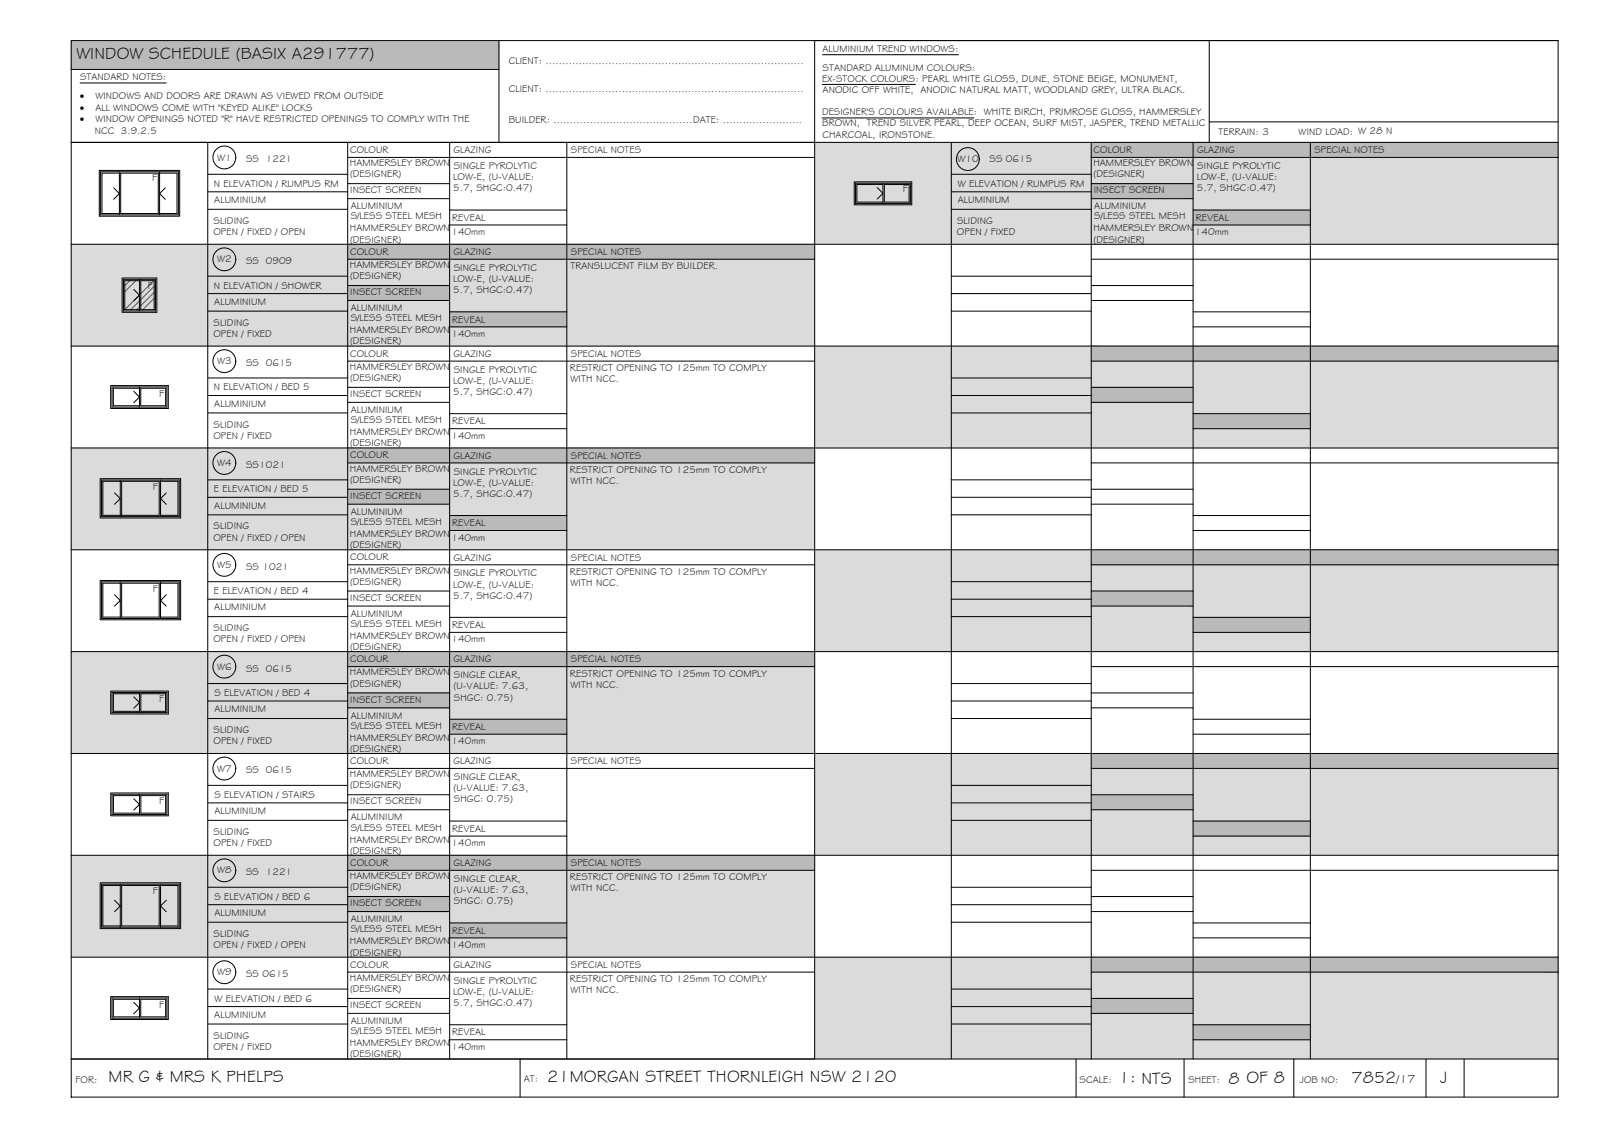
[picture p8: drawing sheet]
<svg xmlns="http://www.w3.org/2000/svg" width="420mm" height="297mm" viewBox="0 0 420 297" stroke-linecap="round" stroke-linejoin="round" font-family="sans-serif">
<!-- layer: WINDOW SCHEDULE HATCH -->
<g fill="#dbdbdb" stroke="#dbdbdb" stroke-width=".26">
<path d="M213.7 37.3l195 26.7v-26.7zM213.7 37.3l195 26.7h-195z"/>
<path d="M18.7 64l195 26.7v-26.7zM18.7 64l195 26.7h-195z"/>
<path d="M213.7 90.7l195 26.7v-26.7zM213.7 90.7l195 26.7h-195z"/>
<path d="M18.7 117.4l195 26.7v-26.7zM18.7 117.4l195 26.7h-195z"/>
<path d="M213.7 144.1l195 26.7v-26.7zM213.7 144.1l195 26.7h-195z"/>
<path d="M18.7 170.8l195 26.7v-26.7zM18.7 170.8l195 26.7h-195z"/>
<path d="M213.7 197.5l195 26.7v-26.7zM213.7 197.5l195 26.7h-195z"/>
<path d="M18.7 224.2l195 26.7v-26.7zM18.7 224.2l195 26.7h-195z"/>
<path d="M213.7 250.9l195 26.7v-26.7zM213.7 250.9l195 26.7h-195z"/>
</g>
<g fill="#bababa" stroke="#bababa" stroke-width=".26">
<path d="M18.7 10.6l112.2 7.6v-7.6zM18.7 10.6l112.2 7.6h-112.2z"/>
<path d="M286.2 37.3l122.5 4v-4zM286.2 37.3l122.5 4h-122.5z"/>
<path d="M286.2 48.1l26.7 4v-4zM286.2 48.1l26.7 4h-26.7z"/>
<path d="M312.9 55.1l30.8 3.9v-3.9zM312.9 55.1l30.8 3.9h-30.8z"/>
<path d="M91.2 64l122.5 4v-4zM91.2 64l122.5 4h-122.5z"/>
<path d="M91.2 74.9l26.7 3.9v-3.9zM91.2 74.9l26.7 3.9h-26.7z"/>
<path d="M117.9 81.8l30.8 3.9v-3.9zM117.9 81.8l30.8 3.9h-30.8z"/>
<path d="M286.2 90.7l122.5 4v-4zM286.2 90.7l122.5 4h-122.5z"/>
<path d="M286.2 101.6l26.7 3.9v-3.9zM286.2 101.6l26.7 3.9h-26.7z"/>
<path d="M312.9 108.5l30.8 3.9v-3.9zM312.9 108.5l30.8 3.9h-30.8z"/>
<path d="M91.2 117.4l122.5 4v-4zM91.2 117.4l122.5 4h-122.5z"/>
<path d="M91.2 128.3l26.7 3.9v-3.9zM91.2 128.3l26.7 3.9h-26.7z"/>
<path d="M117.9 135.2l30.8 3.9v-3.9zM117.9 135.2l30.8 3.9h-30.8z"/>
<path d="M286.2 144.1l122.5 4v-4zM286.2 144.1l122.5 4h-122.5z"/>
<path d="M286.2 155l26.7 3.9v-3.9zM286.2 155l26.7 3.9h-26.7z"/>
<path d="M312.9 161.9l30.8 3.9v-3.9zM312.9 161.9l30.8 3.9h-30.8z"/>
<path d="M91.2 170.8l122.5 4v-4zM91.2 170.8l122.5 4h-122.5z"/>
<path d="M91.2 181.6l26.7 4v-4zM91.2 181.6l26.7 4h-26.7z"/>
<path d="M117.9 188.6l30.8 3.9v-3.9zM117.9 188.6l30.8 3.9h-30.8z"/>
<path d="M286.2 197.5l122.5 4v-4zM286.2 197.5l122.5 4h-122.5z"/>
<path d="M286.2 208.4l26.7 3.9v-3.9zM286.2 208.4l26.7 3.9h-26.7z"/>
<path d="M312.9 215.3l30.8 3.9v-3.9zM312.9 215.3l30.8 3.9h-30.8z"/>
<path d="M91.2 224.2l122.5 4v-4zM91.2 224.2l122.5 4h-122.5z"/>
<path d="M91.2 235l26.7 4v-4zM91.2 235l26.7 4h-26.7z"/>
<path d="M117.9 242l30.8 3.9v-3.9zM117.9 242l30.8 3.9h-30.8z"/>
<path d="M286.2 250.9l122.5 4v-4zM286.2 250.9l122.5 4h-122.5z"/>
<path d="M286.2 261.8l26.7 3.9v-3.9zM286.2 261.8l26.7 3.9h-26.7z"/>
<path d="M312.9 268.7l30.8 3.9v-3.9zM312.9 268.7l30.8 3.9h-30.8z"/>
</g>
<!-- layer: BORDER -->
<g fill="none" stroke="#000" stroke-width=".26">
<path d="M18.7 10.6h390v277h-390zM18.7 18.2h112.2M130.9 10.6v26.7M317.1 10.6v26.7M408.7 10.6h-195v267M18.7 37.3h390M54.5 37.3v240.3M91.2 37.3v240.3M117.9 37.3v240.3M148.7 37.3v240.3M249.5 37.3v240.3M286.2 37.3v240.3"/>
<path d="M312.9 37.3v240.3M317.1 32h91.6M343.7 37.3v240.3M54.5 45.7h36.7M54.5 50.3h36.7M54.5 54.9h36.7M91.2 41.3h122.5M91.2 48.1h26.7M91.2 52.1h26.7M117.9 55.1h30.8M117.9 59h30.8M249.5 45.7h36.7"/>
<path d="M249.5 50.3h36.7M249.5 54.9h36.7M286.2 41.3h122.5M286.2 48.1h26.7M286.2 52.1h26.7M312.9 55.1h30.8M312.9 59h30.8M18.7 64h390M54.5 72.4h36.7M54.5 77h36.7M91.2 68h122.5M91.2 74.9h26.7"/>
<path d="M91.2 78.8h26.7M249.5 72.4h36.7M249.5 77h36.7M286.2 68h122.5M286.2 74.9h26.7M286.2 78.8h26.7M18.7 90.7h390M54.5 81.6h36.7M54.5 99.1h36.7M91.2 94.7h122.5M117.9 81.8h30.8M117.9 85.7h30.8"/>
<path d="M249.5 81.6h36.7M249.5 99.1h36.7M286.2 94.7h122.5M312.9 81.8h30.8M312.9 85.7h30.8M18.7 117.4h390M54.5 103.7h36.7M54.5 108.3h36.7M91.2 101.6h26.7M91.2 105.5h26.7M117.9 108.5h30.8M117.9 112.4h30.8"/>
<path d="M249.5 103.7h36.7M249.5 108.3h36.7M286.2 101.6h26.7M286.2 105.5h26.7M312.9 108.5h30.8M312.9 112.4h30.8M54.5 125.8h36.7M54.5 130.4h36.7M54.5 135h36.7M91.2 121.4h122.5M91.2 128.3h26.7M91.2 132.2h26.7"/>
<path d="M117.9 135.2h30.8M117.9 139.1h30.8M249.5 125.8h36.7M249.5 130.4h36.7M249.5 135h36.7M286.2 121.4h122.5M286.2 128.3h26.7M286.2 132.2h26.7M312.9 135.2h30.8M312.9 139.1h30.8M18.7 144.1h390M54.5 152.5h36.7"/>
<path d="M54.5 157.1h36.7M91.2 148.1h122.5M91.2 155h26.7M91.2 158.9h26.7M249.5 152.5h36.7M249.5 157.1h36.7M286.2 148.1h122.5M286.2 155h26.7M286.2 158.9h26.7M18.7 170.8h390M54.5 161.7h36.7M54.5 179.2h36.7"/>
<path d="M91.2 174.8h122.5M117.9 161.9h30.8M117.9 165.8h30.8M249.5 161.7h36.7M249.5 179.2h36.7M286.2 174.8h122.5M312.9 161.9h30.8M312.9 165.8h30.8M18.7 197.5h390M54.5 183.8h36.7M54.5 188.4h36.7M91.2 181.7h26.7"/>
<path d="M91.2 185.6h26.7M117.9 188.6h30.8M117.9 192.5h30.8M249.5 183.8h36.7M249.5 188.4h36.7M286.2 181.7h26.7M286.2 185.6h26.7M312.9 188.6h30.8M312.9 192.5h30.8M54.5 205.9h36.7M54.5 210.5h36.7M54.5 215.1h36.7"/>
<path d="M91.2 201.5h122.5M91.2 208.4h26.7M91.2 212.3h26.7M117.9 215.3h30.8M117.9 219.2h30.8M249.5 205.9h36.7M249.5 210.5h36.7M249.5 215.1h36.7M286.2 201.5h122.5M286.2 208.4h26.7M286.2 212.3h26.7M312.9 215.3h30.8"/>
<path d="M312.9 219.2h30.8M18.7 224.2h390M54.5 232.6h36.7M54.5 237.2h36.7M91.2 228.2h122.5M91.2 235h26.7M91.2 239h26.7M249.5 232.6h36.7M249.5 237.2h36.7M286.2 228.2h122.5M286.2 235h26.7M286.2 239h26.7"/>
<path d="M18.7 250.9h390M54.5 241.8h36.7M54.5 259.3h36.7M91.2 254.9h122.5M117.9 242h30.8M117.9 245.9h30.8M249.5 241.8h36.7M249.5 259.3h36.7M286.2 254.9h122.5M312.9 242h30.8M312.9 245.9h30.8M18.7 277.6h390"/>
<path d="M54.5 263.9h36.7M54.5 268.5h36.7M91.2 261.8h26.7M91.2 265.7h26.7M117.9 268.7h30.8M117.9 272.6h30.8M136.4 277.6v10M249.5 263.9h36.7M249.5 268.5h36.7M282.2 277.6v10M286.2 261.8h26.7M286.2 265.7h26.7"/>
<path d="M310.5 277.6v10M312.9 268.7h30.8M312.9 272.6h30.8M339.3 277.6v10M374 277.6v10M384 277.6v10"/>
</g>
<!-- layer: TEXT -->
<path d="M215.7 14.3h35.7M21 21.8h22.6M215.6 30.9h39.8M215.6 22.1h24.5" fill="none" stroke="#000" stroke-width=".26"/>
<!-- layer: HATCH -->
<path d="M34 73.6l-1.3 1.3M35.6 73.6l-2.9 2.9M36.6 77.3l-3.9 3.9M36.6 78.9l-2.3 2.3M40.3 73.6l-3.4 3.4M40.4 75l-3.5 3.6M40.4 76.6l-3.5 3.5M40.4 78.2l-2.9 3M36.6 80.5l-.7 .7" fill="none" stroke="#545454" stroke-width=".26"/>
<!-- layer: WINDOWS -->
<g fill="none" stroke="#000" stroke-width=".26">
<path d="M26.4 45h20.4v11.3h-20.4zM29.8 49.2l1.5 1.6-1.5 1.5M31.3 45.4h-4.6v10.6h4.6M31.3 45v11.3M31.7 45.4h9.8v10.6h-9.8zM41.9 45.4h4.5v10.6h-4.5M41.9 45v11.3M43.4 49.2l-1.5 1.6 1.5 1.5M224.4 48h14.4v5.3h-14.4zM230.1 49.2l1.5 1.5-1.5 1.5M231.6 48.4h-6.9v4.6h6.9M231.6 48v5.3"/>
<path d="M231.9 48.4h6.5v4.6h-6.5zM32.4 73.2h8.4v8.3h-8.4zM35.1 75.9l1.5 1.5-1.5 1.5M36.6 73.6h-3.9v7.6h3.9M36.6 73.2v8.3M36.9 73.6h3.5v7.6h-3.5zM29.4 101.4h14.4v5.3h-14.4zM35.1 102.6l1.5 1.5-1.5 1.5M36.6 101.4v5.3M36.6 101.8h-6.9v4.6h6.9M36.9 101.8h6.5v4.6h-6.5zM26.6 125.8h20.4v9.6h-20.4z"/>
<path d="M30 129.2l1.5 1.5-1.5 1.5M31.5 126.2h-4.5v8.9h4.5M31.5 125.8v9.6M31.9 126.2h9.8v8.9h-9.8zM42.1 126.2h4.6v8.9h-4.6M42.1 125.8v9.6M43.6 129.2l-1.5 1.5 1.5 1.5M26.6 152.5h20.4v9.7h-20.4zM30 155.9l1.5 1.5-1.5 1.5M31.5 152.9h-4.5v8.9h4.5M31.5 152.5v9.7M31.9 152.9h9.8v8.9h-9.8z"/>
<path d="M42.1 152.9h4.6v8.9h-4.6M42.1 152.5v9.7M43.6 155.9l-1.5 1.5 1.5 1.5M29.4 181.5h14.4v5.3h-14.4zM35.1 182.7l1.5 1.5-1.5 1.5M36.6 181.5v5.3M36.6 181.9h-6.9v4.6h6.9M36.9 181.9h6.5v4.6h-6.5zM29.4 208.2h14.4v5.3h-14.4zM35.1 209.4l1.5 1.5-1.5 1.5M36.6 208.2v5.3M36.6 208.6h-6.9v4.6h6.9"/>
<path d="M36.9 208.6h6.5v4.6h-6.5zM26.6 231.8h20.4v11.3h-20.4zM30 236l1.5 1.5-1.5 1.5M31.5 232.1h-4.5v10.7h4.5M31.5 231.8v11.3M31.9 232.1h9.8v10.7h-9.8zM42.1 232.1h4.6v10.7h-4.6M42.1 231.8v11.3M43.6 236l-1.5 1.5 1.5 1.5M29.4 261.6h14.4v5.3h-14.4zM35.1 262.8l1.5 1.5-1.5 1.5M36.6 261.6v5.3"/>
<path d="M36.6 262h-6.9v4.6h6.9M36.9 262h6.5v4.6h-6.5z"/>
<circle cx="58.8" cy="41.3" r="3"/>
<circle cx="253.8" cy="41.7" r="3"/>
<circle cx="58.8" cy="68" r="3"/>
<circle cx="58.8" cy="94.7" r="3"/>
<circle cx="58.8" cy="121.4" r="3"/>
<circle cx="58.8" cy="148.1" r="3"/>
<circle cx="58.8" cy="174.8" r="3"/>
<circle cx="58.8" cy="201.5" r="3"/>
<circle cx="58.8" cy="228.2" r="3"/>
<circle cx="58.8" cy="254.9" r="3"/>
</g>
<!-- layer: NEWWORK -->
<path d="M26 44.7h21.1v12h-21.1zM224 47.7h15.1v6h-15.1zM32 72.9h9.1v9h-9.1zM29 101.1h15.1v6h-15.1zM26.3 125.5h21.1v10.3h-21.1zM26.3 152.2h21.1v10.3h-21.1zM29 181.2h15.1v6h-15.1zM29 207.9h15.1v6h-15.1zM26.3 231.5h21.1v12h-21.1zM29 261.3h15.1v6h-15.1z" fill="none" stroke="#000" stroke-width=".26"/>
<g font-size="4.5">
<text x="20" y="15.6">WINDOW SCHEDULE (BASIX A291777)</text>
<text x="28.5" y="283.7">MR G &amp; MRS K PHELPS</text>
<text x="143.5" y="283.7">21MORGAN STREET THORNLEIGH NSW 2120</text>
<text x="293.4" y="284">1: NTS</text>
<text x="322.2" y="284.2">8 OF 8</text>
<text x="354.5" y="283.8">7852</text>
<text x="377.7" y="283.8">J</text>
</g>
<text font-size="3.2" x="366.3" y="283.8">/17</text>
<g font-size="2.6">
<text x="133.4" y="16.9">CLIENT: ..............................................................................</text>
<text x="215.7" y="13.6">ALUMINIUM TREND WINDOWS:</text>
<text x="21" y="21.1">STANDARD NOTES:</text>
<text x="215.6" y="21.4">EX-STOCK COLOURS: PEARL WHITE GLOSS, DUNE, STONE BEIGE, MONUMENT,</text>
<text x="215.7" y="18.5">STANDARD ALUMINUM COLOURS:</text>
<text x="21" y="26.1">·</text>
<text x="21" y="29.1">·</text>
<text x="25" y="29.1">ALL WINDOWS COME WITH &quot;KEYED ALIKE&quot; LOCKS</text>
<text x="25" y="26.1">WINDOWS AND DOORS ARE DRAWN AS VIEWED FROM OUTSIDE</text>
<text x="133.4" y="24">CLIENT: ..............................................................................</text>
<text x="215.7" y="24.4">ANODIC OFF WHITE, ANODIC NATURAL MATT, WOODLAND GREY, ULTRA BLACK.</text>
<text x="21" y="32.1">·</text>
<text x="24.9" y="35.1">NCC 3.9.2.5</text>
<text x="25" y="32.1">WINDOW OPENINGS NOTED &quot;R&quot; HAVE RESTRICTED OPENINGS TO COMPLY WITH THE</text>
<text x="133.4" y="32.3">BUILDER: ..........................................DATE: ........................</text>
<text x="215.6" y="30.2">DESIGNER'S COLOURS AVAILABLE: WHITE BIRCH, PRIMROSE GLOSS, HAMMERSLEY</text>
<text x="215.7" y="33.2">BROWN, TREND SILVER PEARL, DEEP OCEAN, SURF MIST, JASPER, TREND METALLIC</text>
<text x="319.6" y="35.4">TERRAIN: 3</text>
<text x="340.6" y="35.4">WIND LOAD: W 28 N</text>
<text x="91.8" y="40.1">COLOUR</text>
<text x="119" y="40.1">GLAZING</text>
<text x="149.7" y="40.1">SPECIAL NOTES</text>
<text x="215.7" y="36.1">CHARCOAL, IRONSTONE.</text>
<text x="286.8" y="40.1">COLOUR</text>
<text x="314" y="40.1">GLAZING</text>
<text x="344.7" y="40.1">SPECIAL NOTES</text>
<text x="39.9" y="47.5">F</text>
<text x="57" y="42.1">W1</text>
<text x="64.5" y="42.6">SS 1221</text>
<text x="91.7" y="43.6">HAMMERSLEY BROWN</text>
<text x="91.8" y="46.5">(DESIGNER)</text>
<text x="118.9" y="47.2">LOW-E, (U-VALUE:</text>
<text x="119" y="44.3">SINGLE PYROLYTIC</text>
<text x="251.1" y="42.5">W10</text>
<text x="259.5" y="42.6">SS 0615</text>
<text x="286.8" y="43.6">HAMMERSLEY BROWN</text>
<text x="286.8" y="46.5">(DESIGNER)</text>
<text x="313.9" y="47.2">LOW-E, (U-VALUE:</text>
<text x="314" y="44.3">SINGLE PYROLYTIC</text>
<text x="56.1" y="49">N ELEVATION / RUMPUS RM</text>
<text x="56.2" y="53.2">ALUMINIUM</text>
<text x="91.8" y="50.7">INSECT SCREEN</text>
<text x="118.9" y="50.2">5.7, SHGC:0.47)</text>
<text x="236.8" y="50.3">F</text>
<text x="251.2" y="49">W ELEVATION / RUMPUS RM</text>
<text x="251.2" y="53.2">ALUMINIUM</text>
<text x="286.9" y="50.7">INSECT SCREEN</text>
<text x="313.9" y="50.2">5.7, SHGC:0.47)</text>
<text x="56" y="58.7">SLIDING</text>
<text x="92" y="54.9">ALUMINIUM</text>
<text x="92" y="57.5">S/LESS STEEL MESH</text>
<text x="118.6" y="57.9">REVEAL</text>
<text x="251" y="58.7">SLIDING</text>
<text x="287" y="54.9">ALUMINIUM</text>
<text x="287" y="57.5">S/LESS STEEL MESH</text>
<text x="313.6" y="57.9">REVEAL</text>
<text x="56" y="61.6">OPEN / FIXED / OPEN</text>
<text x="91.7" y="60.7">HAMMERSLEY BROWN</text>
<text x="91.8" y="63.6">(DESIGNER)</text>
<text x="118.4" y="61.7">140mm</text>
<text x="251" y="61.6">OPEN / FIXED</text>
<text x="286.8" y="60.7">HAMMERSLEY BROWN</text>
<text x="286.8" y="63.6">(DESIGNER)</text>
<text x="313.4" y="61.7">140mm</text>
<text x="57" y="68.8">W2</text>
<text x="64.5" y="69.3">SS 0909</text>
<text x="91.7" y="70.2">HAMMERSLEY BROWN</text>
<text x="91.8" y="66.8">COLOUR</text>
<text x="119" y="66.9">GLAZING</text>
<text x="119" y="71">SINGLE PYROLYTIC</text>
<text x="149.6" y="70.6">TRANSLUCENT FILM BY BUILDER.</text>
<text x="149.7" y="66.9">SPECIAL NOTES</text>
<text x="38.8" y="75.8">F</text>
<text x="56.1" y="75.7">N ELEVATION / SHOWER</text>
<text x="91.8" y="73.2">(DESIGNER)</text>
<text x="91.8" y="77.4">INSECT SCREEN</text>
<text x="118.9" y="73.9">LOW-E, (U-VALUE:</text>
<text x="118.9" y="76.9">5.7, SHGC:0.47)</text>
<text x="56.2" y="79.9">ALUMINIUM</text>
<text x="92" y="81.6">ALUMINIUM</text>
<text x="56" y="88.3">OPEN / FIXED</text>
<text x="56" y="85.4">SLIDING</text>
<text x="91.7" y="87.4">HAMMERSLEY BROWN</text>
<text x="92" y="84.2">S/LESS STEEL MESH</text>
<text x="118.4" y="88.3">140mm</text>
<text x="118.6" y="84.6">REVEAL</text>
<text x="57" y="95.5">W3</text>
<text x="64.5" y="96">SS 0615</text>
<text x="91.8" y="90.3">(DESIGNER)</text>
<text x="91.8" y="93.5">COLOUR</text>
<text x="119" y="93.5">GLAZING</text>
<text x="149.7" y="93.5">SPECIAL NOTES</text>
<text x="91.7" y="97">HAMMERSLEY BROWN</text>
<text x="91.8" y="99.9">(DESIGNER)</text>
<text x="118.9" y="100.6">LOW-E, (U-VALUE:</text>
<text x="119" y="97.7">SINGLE PYROLYTIC</text>
<text x="149.5" y="97.3">RESTRICT OPENING TO 125mm TO COMPLY</text>
<text x="149.6" y="100.2">WITH NCC.</text>
<text x="41.8" y="104">F</text>
<text x="56.1" y="102.4">N ELEVATION / BED 5</text>
<text x="56.2" y="106.7">ALUMINIUM</text>
<text x="91.8" y="104.1">INSECT SCREEN</text>
<text x="118.9" y="103.6">5.7, SHGC:0.47)</text>
<text x="56" y="112.1">SLIDING</text>
<text x="92" y="108.3">ALUMINIUM</text>
<text x="92" y="110.9">S/LESS STEEL MESH</text>
<text x="118.6" y="111.3">REVEAL</text>
<text x="56" y="115">OPEN / FIXED</text>
<text x="91.7" y="114.1">HAMMERSLEY BROWN</text>
<text x="91.8" y="117">(DESIGNER)</text>
<text x="118.4" y="115">140mm</text>
<text x="57" y="122.2">W4</text>
<text x="64.5" y="122.7">SS1021</text>
<text x="91.7" y="123.6">HAMMERSLEY BROWN</text>
<text x="91.8" y="120.2">COLOUR</text>
<text x="119" y="120.3">GLAZING</text>
<text x="119" y="124.4">SINGLE PYROLYTIC</text>
<text x="149.5" y="124">RESTRICT OPENING TO 125mm TO COMPLY</text>
<text x="149.7" y="120.3">SPECIAL NOTES</text>
<text x="40.1" y="128.4">F</text>
<text x="56.1" y="129.1">E ELEVATION / BED 5</text>
<text x="91.8" y="126.6">(DESIGNER)</text>
<text x="91.8" y="130.8">INSECT SCREEN</text>
<text x="118.9" y="127.4">LOW-E, (U-VALUE:</text>
<text x="118.9" y="130.3">5.7, SHGC:0.47)</text>
<text x="149.6" y="126.9">WITH NCC.</text>
<text x="56.2" y="133.3">ALUMINIUM</text>
<text x="92" y="135">ALUMINIUM</text>
<text x="92" y="137.6">S/LESS STEEL MESH</text>
<text x="118.6" y="138">REVEAL</text>
<text x="56" y="141.7">OPEN / FIXED / OPEN</text>
<text x="56" y="138.8">SLIDING</text>
<text x="91.7" y="140.8">HAMMERSLEY BROWN</text>
<text x="91.8" y="143.7">(DESIGNER)</text>
<text x="118.4" y="141.7">140mm</text>
<text x="57" y="148.9">W5</text>
<text x="64.5" y="149.4">SS 1021</text>
<text x="91.8" y="146.9">COLOUR</text>
<text x="119" y="147">GLAZING</text>
<text x="149.7" y="147">SPECIAL NOTES</text>
<text x="40.1" y="155.1">F</text>
<text x="56.1" y="155.8">E ELEVATION / BED 4</text>
<text x="91.7" y="150.4">HAMMERSLEY BROWN</text>
<text x="91.8" y="153.3">(DESIGNER)</text>
<text x="118.9" y="154">LOW-E, (U-VALUE:</text>
<text x="119" y="151.1">SINGLE PYROLYTIC</text>
<text x="149.5" y="150.7">RESTRICT OPENING TO 125mm TO COMPLY</text>
<text x="149.6" y="153.6">WITH NCC.</text>
<text x="56.2" y="160">ALUMINIUM</text>
<text x="91.8" y="157.5">INSECT SCREEN</text>
<text x="92" y="161.7">ALUMINIUM</text>
<text x="118.9" y="157">5.7, SHGC:0.47)</text>
<text x="56" y="165.5">SLIDING</text>
<text x="91.7" y="167.5">HAMMERSLEY BROWN</text>
<text x="92" y="164.4">S/LESS STEEL MESH</text>
<text x="118.6" y="164.7">REVEAL</text>
<text x="56" y="168.4">OPEN / FIXED / OPEN</text>
<text x="91.8" y="170.4">(DESIGNER)</text>
<text x="91.8" y="173.6">COLOUR</text>
<text x="118.4" y="168.4">140mm</text>
<text x="119" y="173.6">GLAZING</text>
<text x="149.7" y="173.7">SPECIAL NOTES</text>
<text x="57" y="175.6">W6</text>
<text x="64.5" y="176.1">SS 0615</text>
<text x="91.7" y="177.1">HAMMERSLEY BROWN</text>
<text x="91.8" y="180">(DESIGNER)</text>
<text x="119" y="177.8">SINGLE CLEAR,</text>
<text x="149.5" y="177.4">RESTRICT OPENING TO 125mm TO COMPLY</text>
<text x="41.8" y="184.1">F</text>
<text x="56.2" y="182.5">S ELEVATION / BED 4</text>
<text x="91.9" y="184.2">INSECT SCREEN</text>
<text x="118.9" y="180.7">(U-VALUE: 7.63,</text>
<text x="119" y="183.7">SHGC: 0.75)</text>
<text x="149.6" y="180.3">WITH NCC.</text>
<text x="56.2" y="186.7">ALUMINIUM</text>
<text x="92" y="188.4">ALUMINIUM</text>
<text x="92" y="191">S/LESS STEEL MESH</text>
<text x="118.6" y="191.4">REVEAL</text>
<text x="56" y="195.1">OPEN / FIXED</text>
<text x="56" y="192.2">SLIDING</text>
<text x="91.7" y="194.2">HAMMERSLEY BROWN</text>
<text x="91.8" y="197.1">(DESIGNER)</text>
<text x="118.4" y="195.1">140mm</text>
<text x="57" y="202.3">W7</text>
<text x="64.5" y="202.7">SS 0615</text>
<text x="91.7" y="203.7">HAMMERSLEY BROWN</text>
<text x="91.8" y="200.3">COLOUR</text>
<text x="119" y="200.4">GLAZING</text>
<text x="149.7" y="200.4">SPECIAL NOTES</text>
<text x="56.2" y="209.2">S ELEVATION / STAIRS</text>
<text x="91.8" y="206.7">(DESIGNER)</text>
<text x="118.9" y="207.4">(U-VALUE: 7.63,</text>
<text x="119" y="204.5">SINGLE CLEAR,</text>
<text x="41.8" y="210.8">F</text>
<text x="56.2" y="213.4">ALUMINIUM</text>
<text x="91.9" y="210.9">INSECT SCREEN</text>
<text x="92" y="215.1">ALUMINIUM</text>
<text x="119" y="210.4">SHGC: 0.75)</text>
<text x="56" y="221.8">OPEN / FIXED</text>
<text x="56" y="218.9">SLIDING</text>
<text x="91.7" y="220.9">HAMMERSLEY BROWN</text>
<text x="92" y="217.8">S/LESS STEEL MESH</text>
<text x="118.4" y="221.8">140mm</text>
<text x="118.6" y="218.1">REVEAL</text>
<text x="91.8" y="223.8">(DESIGNER)</text>
<text x="91.8" y="227">COLOUR</text>
<text x="119" y="227">GLAZING</text>
<text x="149.7" y="227.1">SPECIAL NOTES</text>
<text x="57" y="229">W8</text>
<text x="64.5" y="229.5">SS 1221</text>
<text x="91.7" y="230.5">HAMMERSLEY BROWN</text>
<text x="91.8" y="233.4">(DESIGNER)</text>
<text x="119" y="231.2">SINGLE CLEAR,</text>
<text x="149.5" y="230.8">RESTRICT OPENING TO 125mm TO COMPLY</text>
<text x="149.6" y="233.7">WITH NCC.</text>
<text x="40.1" y="234.4">F</text>
<text x="56.2" y="235.9">S ELEVATION / BED 6</text>
<text x="91.9" y="237.6">INSECT SCREEN</text>
<text x="118.9" y="234.1">(U-VALUE: 7.63,</text>
<text x="119" y="237.1">SHGC: 0.75)</text>
<text x="56" y="245.6">SLIDING</text>
<text x="56.2" y="240.1">ALUMINIUM</text>
<text x="92" y="241.8">ALUMINIUM</text>
<text x="92" y="244.4">S/LESS STEEL MESH</text>
<text x="118.6" y="244.8">REVEAL</text>
<text x="56" y="248.5">OPEN / FIXED / OPEN</text>
<text x="91.7" y="247.6">HAMMERSLEY BROWN</text>
<text x="91.8" y="250.5">(DESIGNER)</text>
<text x="118.4" y="248.6">140mm</text>
<text x="57" y="255.7">W9</text>
<text x="64.5" y="256.2">SS 0615</text>
<text x="91.7" y="257.1">HAMMERSLEY BROWN</text>
<text x="91.8" y="253.7">COLOUR</text>
<text x="119" y="253.8">GLAZING</text>
<text x="119" y="257.9">SINGLE PYROLYTIC</text>
<text x="149.5" y="257.5">RESTRICT OPENING TO 125mm TO COMPLY</text>
<text x="149.7" y="253.8">SPECIAL NOTES</text>
<text x="56.2" y="262.6">W ELEVATION / BED 6</text>
<text x="91.8" y="260.1">(DESIGNER)</text>
<text x="118.9" y="260.9">LOW-E, (U-VALUE:</text>
<text x="118.9" y="263.8">5.7, SHGC:0.47)</text>
<text x="149.6" y="260.4">WITH NCC.</text>
<text x="41.8" y="264.2">F</text>
<text x="56.2" y="266.8">ALUMINIUM</text>
<text x="91.8" y="264.3">INSECT SCREEN</text>
<text x="92" y="268.5">ALUMINIUM</text>
<text x="56" y="275.2">OPEN / FIXED</text>
<text x="56" y="272.3">SLIDING</text>
<text x="91.7" y="274.3">HAMMERSLEY BROWN</text>
<text x="92" y="271.2">S/LESS STEEL MESH</text>
<text x="118.4" y="275.2">140mm</text>
<text x="118.6" y="271.5">REVEAL</text>
<text x="91.8" y="277.2">(DESIGNER)</text>
<text x="19.8" y="283.8">FOR:</text>
<text x="137.4" y="283.7">AT:</text>
<text x="283.1" y="284">SCALE:</text>
<text x="311.7" y="284">SHEET:</text>
<text x="340.9" y="284">JOB NO:</text>
</g>
</svg>
